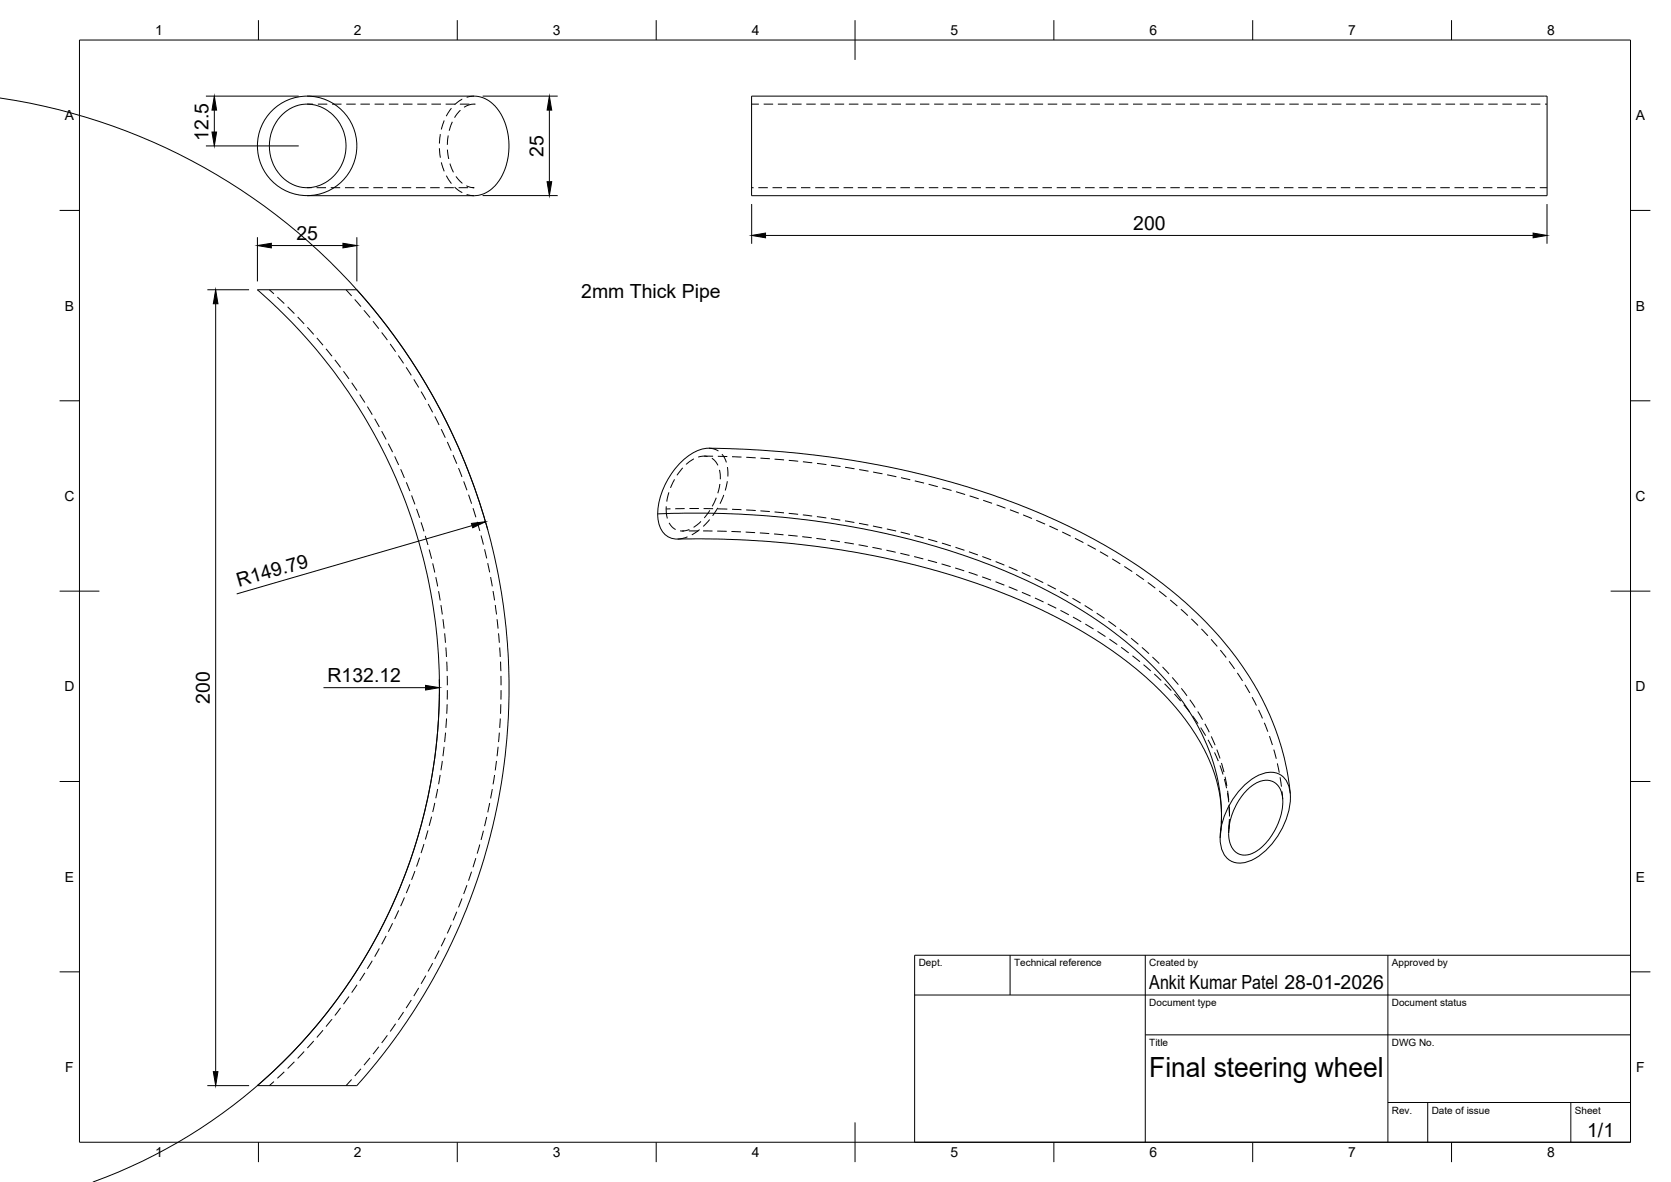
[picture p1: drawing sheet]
<svg xmlns="http://www.w3.org/2000/svg" width="420mm" height="297mm" viewBox="0 0 420 297" stroke-linecap="round" stroke-linejoin="round" font-family="sans-serif">
<!-- layer: Visible -->
<g fill="none" stroke="#000" stroke-width=".25">
<path d="M70.9 28.9a9.2 9.2 0 0 1 15 3l.9 2.8a10.3 10.3 0 0 1-10.5 12.4 10.5 10.5 0 0 1-8.1-13.6l.1-.5a10.9 10.9 0 0 1 2.6-4.1zM77.2 24.2h42.3l2 .4 1.6 .9a14.5 14.5 0 0 1 4.7 13.3l-.5 2.8-.7 1.7a8.6 8.6 0 0 1-6.7 5.8l-42.7 .1M189 24.2h200v25h-200zM64.7 72.8h25l4.5 5.2 3.1 4 4.6 6.3 2.8 4.3 3.5 5.9 2.9 5.2 4.1 8.5 4.1 10.3 2.9 9 2.6 10.7 1.8 10.2 1 9.3 .4 9.4-.2 9.4-1.1 12-1.4 8.4-2.4 10.8-3.1 9.9-4 10.3-4.7 10.1-4.6 8.2-4.2 6.5-4.4 6.2-3.2 4.1-5 5.8h-25l4-3.5a132.1 132.1 0 0 0-4-196.5zM170.4 135.5h11.5l11.5 .6 12.3 1.3 13.6 2.2 10.7 2.4 11.1 3.1 11.3 4 9.7 4.3 9 4.7 8.2 5.1 6.7 5.1 6.6 6.1 3 3.4 2.4 2.9 4 6.3 1.9 3.7 1.1 2.8 1 3.1 .7 3.3a31.6 31.6 0 0 1 .2 9.1M170.4 135.5a4.8 4.8 0 0 1-4.9-4.6 18.6 18.6 0 0 1 6.1-15.1 10.3 10.3 0 0 1 9.2-3.1l7.6 .3 8.6 .5 10.9 1.3 13.2 2.1 10.5 2.3 11.7 3.2 11.1 3.7 9.9 4.1 10.6 5.2 9.7 5.8 7.9 5.6 6.6 5.5 4.2 4.1 3 3.2 4.7 5.9 2.8 4 2.5 4.2 3.7 7.7 2.5 7.4a61.3 61.3 0 0 1 1.9 10.6M312.6 197.6a10.5 10.5 0 0 1 7.5-3.5 4.9 4.9 0 0 1 4.3 5 18.8 18.8 0 0 1-10 17.2 5 5 0 0 1-7.5-4.4 19 19 0 0 1 5.7-14.3zM313.5 198.6l1.7-1.4 1.9-.9a4.1 4.1 0 0 1 5.4 4v1.8l-.3 2.4-1.2 3.4-1.3 2.1-1.3 1.8-1.5 1.4-1.2 .8a4.1 4.1 0 0 1-4.3 .6 4.1 4.1 0 0 1-2.3-3.7l-.1-3 .7-2.9 1.3-3.1 1.1-1.7z"/>
<circle cx="77.2" cy="36.7" r="12.5"/>
</g>
<!-- layer: Hidden -->
<g fill="none" stroke="#000" stroke-width=".25">
<path d="M77.2 26.2h1.5M79.9 26.2h2.4M83.5 26.2h2.4M87.1 26.2h2.3M90.6 26.2h2.4M94.2 26.2h2.4M97.8 26.2h2.4M101.3 26.2h2.4M104.9 26.2h2.4M108.5 26.2h2.4M110.5 37.3l.2 2.3M110.7 33.7l-.2 2.4"/>
<path d="M111.7 30.3l-.7 2.2M112.1 26.2h2.3M112.5 37.6l.3 2.3M112.7 34l-.2 2.4M113.5 27.2l-1.3 2M113.7 30.6l-.8 2.3M115.6 26.2h2.4M115.8 27.7l-1.5 1.9M116.2 24.9l-1.9 1.4M119.2 26.2h.1M119.2 26.2l-1 .1-1.5 .7M119.2 24.2l-1.9 .3"/>
<path d="M189 26.2h1.8M192 26.2h2.4M195.6 26.2h2.4M199.2 26.2h2.3M202.7 26.2h2.4M206.3 26.2h2.4M209.9 26.2h2.4M213.4 26.2h2.4M217 26.2h2.4M220.6 26.2h2.4M224.2 26.2h2.3M227.7 26.2h2.4"/>
<path d="M231.3 26.2h2.4M234.9 26.2h2.4M238.5 26.2h2.3M242 26.2h2.4M245.6 26.2h2.4M249.2 26.2h2.3M252.8 26.2h2.3M256.3 26.2h2.4M259.9 26.2h2.4M263.5 26.2h2.3M267 26.2h2.4M270.6 26.2h2.4"/>
<path d="M274.2 26.2h2.4M277.7 26.2h2.4M281.3 26.2h2.4M284.9 26.2h2.4M288.5 26.2h2.4M292 26.2h2.4M295.6 26.2h2.4M299.2 26.2h2.4M302.7 26.2h2.4M306.3 26.2h2.4M309.9 26.2h2.4M313.5 26.2h2.3"/>
<path d="M317 26.2h2.4M320.6 26.2h2.4M324.2 26.2h2.4M327.8 26.2h2.3M331.3 26.2h2.4M334.9 26.2h2.4M338.5 26.2h2.4M342.1 26.2h2.3M345.6 26.2h2.4M349.2 26.2h2.4M352.8 26.2h2.4M356.3 26.2h2.4"/>
<path d="M359.9 26.2h2.4M363.5 26.2h2.4M367.1 26.2h2.3M370.6 26.2h2.4M374.2 26.2h2.4M377.8 26.2h2.4M381.3 26.2h2.4M384.9 26.2h2.4M388.5 26.2h.5M77.2 47.2h1.2M79.6 47.2h2.4M83.2 47.2h2.3"/>
<path d="M86.7 47.2h2.4M90.3 47.2h2.4M93.9 47.2h2.4M97.5 47.2h2.3M101 47.2h2.4M104.6 47.2h2.4M108.2 47.2h2.4M111 40.8l.7 2.3M111.7 47.2h2.4M112.2 44.1l1.3 2M113.1 41.1l.9 2.2M114.3 47l1.9 1.4"/>
<path d="M114.6 44.3l1.7 1.8M115.3 47.2h2.4M117.3 46.7l1 .4 .9 .1h-.3M117.3 48.9l1.9 .3M189 47.2h.5M190.7 47.2h2.4M194.2 47.2h2.4M197.8 47.2h2.4M201.4 47.2h2.4M205 47.2h2.3M208.5 47.2h2.4M212.1 47.2h2.4"/>
<path d="M215.7 47.2h2.4M219.3 47.2h2.3M222.8 47.2h2.4M226.4 47.2h2.4M230 47.2h2.3M233.6 47.2h2.3M237.1 47.2h2.4M240.7 47.2h2.4M244.3 47.2h2.4M247.8 47.2h2.4M251.4 47.2h2.4M255 47.2h2.4"/>
<path d="M258.6 47.2h2.3M262.1 47.2h2.4M265.7 47.2h2.4M269.3 47.2h2.4M272.8 47.2h2.4M276.4 47.2h2.4M280 47.2h2.4M283.5 47.2h2.4M287.1 47.2h2.4M290.7 47.2h2.4M294.3 47.2h2.4M297.9 47.2h2.3"/>
<path d="M301.4 47.2h2.4M305 47.2h2.4M308.6 47.2h2.3M312.1 47.2h2.4M315.7 47.2h2.4M319.3 47.2h2.4M322.9 47.2h2.3M326.4 47.2h2.4M330 47.2h2.4M333.6 47.2h2.4M337.1 47.2h2.4M340.7 47.2h2.4"/>
<path d="M344.3 47.2h2.4M347.9 47.2h2.3M351.4 47.2h2.4M355 47.2h2.4M358.6 47.2h2.4M362.1 47.2h2.4M365.7 47.2h2.4M369.3 47.2h2.4M372.9 47.2h2.3M376.4 47.2h2.4M380 47.2h2.4M383.6 47.2h2.4"/>
<path d="M387.2 47.2h1.8M67.7 72.8l1.2 1M69.7 74.7l1.8 1.6M72.3 77.1l1.7 1.7M74.8 79.7l1.7 1.7M87 72.8l1.4 1.6M89.2 75.3l1.6 1.8M91.5 78l1.5 1.8M77.3 82.3l1.6 1.7M79.7 84.9l1.5 1.8M82 87.7l1.5 1.8M84.2 90.5l1.4 1.8"/>
<path d="M86.4 93.3l1.4 1.9M88.4 96.2l1.4 2M90.4 99.2l1.3 2M93.8 80.7l1.4 1.9M96 83.6l1.4 1.9M98.1 86.4l1.4 2M100.2 89.4l1.3 1.9M102.1 92.3l1.3 2M104.1 95.3l1.2 2.1M105.9 98.4l1.2 2.1M92.4 102.2l1.2 2M94.2 105.2l1.2 2.1"/>
<path d="M96 108.3l1.1 2.1M97.6 111.5l1.1 2.1M99.2 114.7l1 2.1M100.7 117.9l1 2.2M107.7 101.5l1.1 2.1M109.3 104.7l1.1 2.1M110.9 107.9l1.1 2.1M112.5 111.1l1 2.1M113.9 114.3l1 2.2M115.3 117.6l.9 2.3M171.7 117.6l-1.5 1.9M174.5 115.3l-2 1.4"/>
<path d="M177.1 114.6h2.2M177.9 114.7l-1.1-.1-1.2 .3M178.2 112.6l1.2 .2 1.2 .6M179 115.2l.7 .5 .8 1.3M180.5 114.7h2.4M180.9 118.1l.2 2.3M181.5 114.1l.7 1 .4 1.1M182.9 117.4l.1 2.3M184.1 114.8l2.3 .1M187.6 114.9l2.4 .1M191.2 115.1l2.4 .2M194.8 115.4l2.3 .2"/>
<path d="M198.3 115.7l2.4 .2M201.9 116l2.3 .3M205.4 116.4l2.4 .4M209 116.9l2.3 .3M212.5 117.4l2.4 .4M216 118l2.4 .4M219.5 118.6l2.4 .5M223.1 119.3l2.3 .5M102.2 121.2l.9 2.2M103.5 124.5l.8 2.3M104.7 127.9l.8 2.2M105.9 131.3l.7 2.2"/>
<path d="M106.9 134.7l.7 2.3M107.9 138.1l.6 2.3M116.6 121l.8 2.2M117.8 124.3l.8 2.3M118.9 127.7l.8 2.3M120 131.1l.6 2.3M120.9 134.6l.7 2.3M121.8 138l.6 2.3M167.5 127.2v1.7l.3 1.4M168.2 123.7l-.6 2.4M168.3 131.4l.5 .9 1.1 .8M169.6 120.5l-1 2.1"/>
<path d="M171.6 133.4h.4M172.9 134.9l-2.5 .6M173.2 133.4h2.4M173.3 133.1l-.9 .3h-1.4M175.9 133.1l-2 1.3M176.3 131l-1.9 1.5M176.8 133.4h2.4M178.4 130.6l-1.6 1.7M178.5 128.3l-1.4 1.9M180.1 125.1l-1 2.1M180.3 133.5h2.4M180.5 127.6l-1.3 2"/>
<path d="M181 121.6l-.5 2.4M182 124.4l-1 2.2M182.9 120.9l-.5 2.4M183.9 133.6l2.4 .1M187.5 133.7l2.4 .1M191.1 133.9l2.3 .2M194.6 134.2l2.4 .2M198.2 134.5l2.4 .2M201.7 134.9l2.4 .3M205.3 135.3l2.3 .3M208.8 135.8l2.4 .3M212.3 136.3l2.4 .4"/>
<path d="M215.9 136.9l2.3 .4M219.4 137.6l2.3 .4M222.9 138.3l2.3 .5M226.4 139l2.3 .6M226.5 120l2.4 .6M229.8 139.9l2.4 .5M230 120.8l2.3 .6M233.5 121.7l2.3 .6M236.9 122.6l2.3 .7M240.4 123.6l2.3 .7M243.8 124.6l2.3 .8M247.2 125.7l2.2 .8"/>
<path d="M250.6 126.9l2.2 .8M253.9 128.1l2.3 .9M257.3 129.4l2.2 .9M260.6 130.8l2.2 .9M263.8 132.2l2.2 1M267.1 133.7l2.1 1M270.3 135.3l2.1 1.1M273.5 136.9l2 1.2M276.6 138.6l2 1.2M108.8 141.6l.5 2.3M109.6 145l.4 2.4M110.3 148.6l.4 2.3"/>
<path d="M110.9 152.1l.3 2.3M111.4 155.6l.3 2.4M111.8 159.2l.2 2.3M122.6 141.5l.5 2.3M123.4 145l.4 2.3M124 148.5l.4 2.4M124.5 152l.3 2.4M125 155.6l.2 2.4M125.3 159.2l.3 2.3M233.3 140.8l2.3 .6M236.7 141.7l2.3 .7M240.2 142.7l2.2 .8"/>
<path d="M243.6 143.8l2.2 .8M247 145l2.2 .8M250.3 146.2l2.2 .9M253.6 147.5l2.2 .9M256.9 148.9l2.2 .9M260.2 150.3l2.2 1M263.4 151.8l2.2 1.1M266.6 153.4l2.2 1.1M269.8 155.1l2.1 1.1M272.9 156.8l2.1 1.3M275.9 158.7l2.1 1.3M279.7 140.4l2 1.3"/>
<path d="M282.7 142.4l2 1.2M285.7 144.3l1.9 1.4M288.6 146.4l1.9 1.4M291.4 148.5l1.9 1.5M294.2 150.8l1.8 1.5M296.9 153.1l1.8 1.6M299.6 155.5l1.6 1.7M302.1 158l1.6 1.8M112.1 162.7l.2 2.4M112.3 166.3l.1 2.4M112.4 177l-.1 2.4M112.5 169.8v2.4"/>
<path d="M112.5 173.4v2.4M125.6 162.7l.2 2.4M125.9 166.3v2.4M125.9 177v2.4M126 169.8v2.4M126 173.4v2.4M279 160.6l1.9 1.4M281.9 162.7l1.9 1.4M284.8 164.8l1.8 1.5M287.5 167l1.8 1.6M290.2 169.4l1.8 1.6M292.8 171.8l1.7 1.8"/>
<path d="M295.3 174.4l1.6 1.8M297.6 177.1l1.5 1.9M299.9 179.9l1.3 1.9M304.5 160.7l1.6 1.8M306.8 163.4l1.5 1.8M309 166.2l1.4 1.9M311.1 169.1l1.3 2M313.1 172.1l1.2 2M314.8 175.2l1.1 2.1M316.5 178.4l.9 2.1M110 198.3l-.4 2.3M110.7 194.7l-.4 2.4"/>
<path d="M111.2 191.2l-.3 2.4M111.7 187.7l-.3 2.3M112 184.1l-.2 2.4M112.3 180.6l-.2 2.3M123.8 198.3l-.4 2.3M124.4 194.8l-.4 2.3M124.8 191.2l-.3 2.4M125.2 187.7l-.2 2.3M125.6 184.1l-.3 2.4M125.8 180.6l-.2 2.3M301.9 182.8l1.2 2.1M303.7 185.9l1.1 2.1"/>
<path d="M305.4 189.1l.9 2.2M306.7 192.4l.8 2.2M307.8 195.8l.6 2.3M308.6 199.2l.3 2.4M317.9 181.6l.9 2.3M319.2 185l.7 2.2M320.3 188.4l.6 2.3M321.2 191.8l.5 2.4M321.9 195.3l.3 2.4M322.3 198.9l.2 1.9M104.3 218.9l-.8 2.2M105.5 215.5l-.8 2.3"/>
<path d="M106.6 212.1l-.7 2.3M107.6 208.7l-.6 2.3M108.5 205.2l-.6 2.3M109.3 201.8l-.5 2.3M118.6 219.1l-.8 2.2M119.6 215.7l-.7 2.2M120.6 212.2l-.6 2.3M121.6 208.8l-.7 2.3M122.4 205.3l-.6 2.3M123.1 201.8l-.5 2.3M309.1 202.8v2.4M309.1 206.4l-.1 1.8"/>
<path d="M95.4 238.3l-1.2 2.1M97.1 235.2l-1.1 2.1M98.7 232l-1.1 2.2M100.2 228.8l-1 2.2M101.7 225.5l-1 2.2M103.1 222.2l-.9 2.2M110.4 238.9l-1.1 2.1M112 235.7l-1.1 2.1M113.5 232.4l-1 2.2M114.9 229.1l-1 2.2M116.2 225.8l-.9 2.2M117.4 222.4l-.8 2.3"/>
<path d="M81.2 258.9l-1.5 1.8M83.5 256.1l-1.5 1.9M85.6 253.3l-1.4 1.9M87.8 250.4l-1.4 2M89.8 247.5l-1.4 2M91.7 244.5l-1.3 2M93.6 241.4l-1.2 2.1M99.5 257.3l-1.4 1.9M101.5 254.3l-1.3 2M103.4 251.3l-1.3 2M105.3 248.3l-1.3 2M107.1 245.2l-1.2 2"/>
<path d="M108.8 242l-1.2 2.1M68.9 271.8l-1.2 1M71.5 269.4l-1.8 1.6M74 266.8l-1.7 1.7M76.5 264.3l-1.7 1.7M78.9 261.6l-1.6 1.8M88.4 271.3l-1.4 1.5M90.8 268.6l-1.6 1.8M93 265.8l-1.5 1.9M95.2 263l-1.4 1.9M97.4 260.2l-1.4 1.9"/>
</g>
<!-- layer: Visible Narrow -->
<path d="M165.4 129.1l11.8-.1 11.9 .4 11.8 1 11.5 1.6 12 2.5 10.8 2.8 11 3.6 9 3.7 10.4 5 8.8 5.3 4.4 3 4 3.1 5.6 5 5.6 6 4.7 6.3 3.7 6.5 1.8 4.2 1.1 3.4a43.3 43.3 0 0 1 1.8 12.6M309.1 207.6l-.2 1.8" fill="none" stroke="#000" stroke-width=".25"/>
<!-- layer: Hidden Narrow -->
<g fill="none" stroke="#000" stroke-width=".25">
<path d="M168.6 127.9h-1.1M172.1 127.8l-2.3 .1M173.4 127.8h2.3M176.9 127.8h2.4M180.5 127.9h2.4M184.1 128l2.3 .1M187.6 128.2l2.4 .1M191.2 128.4l2.4 .2M194.8 128.7l2.3 .2M198.3 129l2.4 .3M201.9 129.4l2.3 .3M205.4 129.8l2.4 .4"/>
<path d="M208.9 130.3l2.4 .4M212.5 130.9l2.3 .4M216 131.5l2.3 .5M219.5 132.2l2.3 .5M223 132.9l2.3 .5M226.5 133.7l2.3 .6M229.9 134.6l2.3 .6M233.4 135.5l2.3 .7M236.8 136.5l2.3 .7M240.2 137.5l2.3 .8M243.6 138.7l2.3 .8M247 139.9l2.2 .8"/>
<path d="M250.3 141.1l2.2 .9M253.6 142.5l2.2 .9M256.9 143.9l2.2 1M260.2 145.4l2.1 1M263.4 146.9l2.1 1.1M266.6 148.6l2 1.2M269.7 150.4l2 1.2M272.7 152.2l2 1.2M275.7 154.1l2 1.3M278.7 156.1l1.9 1.4M281.6 158.2l1.9 1.4M284.4 160.4l1.8 1.5"/>
<path d="M287.1 162.7l1.8 1.6M289.8 165.1l1.7 1.7M292.3 167.6l1.6 1.8M294.7 170.2l1.6 1.8M297 173l1.5 1.9M299.2 175.8l1.3 2M301.2 178.8l1.2 2.1M303 181.9l1.1 2.1M304.6 185.1l.9 2.2M306 188.4l.8 2.2M307.1 191.7l.7 2.3M308 195.2l.5 2.3"/>
<path d="M308.7 198.7l.2 2.4M307 208.2l-.2 2.4M307.1 205v2M309 202.3l.1 2.3M309.1 205.8v1.8"/>
</g>
<!-- layer: BORDER -->
<g fill="none" stroke="#000" stroke-width=".25">
<path d="M20 10.1h390v276.9h-390zM65 5.1v5M115 5.1v5M165 5.1v5M215 5.1v10M265 5.1v5M315 5.1v5M365 5.1v5M15 52.9h5M410 52.9h5M15 100.7h5M410 100.7h5"/>
<path d="M15 148.6h10M405 148.6h10M15 196.4h5M410 196.4h5M15 244.2h5M410 244.2h5M65 287v5M115 287v5M165 287v5M215 282.1v9.9M265 287v5M315 287v5"/>
<path d="M365 287v5"/>
</g>
<!-- layer: TITLEBLOCK -->
<path d="M230 240.1h180v46.9h-180zM230 250h180M254 240.1v9.9M288 240.1v46.9M349 240.1v46.9M288 260.1h122M349 277.1h61M359 277.1v9.9M395 277.1v9.9" fill="none" stroke="#000" stroke-width=".25"/>
<!-- layer: FD_Dimensions -->
<g fill="none" stroke="#000" stroke-width=".25">
<path d="M0 24.6a149.8 149.8 0 0 1 122.6 108.5M51.8 24.2h23.3M51.8 36.7h23.3M53.9 27.7v5.5M121.3 24.2h18.9M138.1 27.7v18M64.7 59.6v11.1M89.7 59.6v11.1M121.3 49.2h18.9M189 51.3v10M192.5 59.2h193M389 51.3v10"/>
<path d="M52.1 72.8h10.5M54.2 76.3v193M68.2 61.7h18M118.7 132.1l-59.2 17.2M81.3 172.8h25.7M110.5 170.7a132.1 132.1 0 0 1-87.2 126.3M52.1 272.8h10.5"/>
</g>
<path d="M53.3 33.2h1.2l-.6 3.5zM53.9 24.2l.6 3.5h-1.2zM138.1 24.2l.6 3.5h-1.1zM137.6 45.7h1.1l-.6 3.5zM189 59.2l3.5-.6v1.2zM385.5 58.6l3.5 .6-3.5 .6zM54.2 72.8l.6 3.5h-1.2zM64.7 61.7l3.5-.6v1.2zM86.2 61.1l3.5 .6-3.5 .6zM118.5 131.5l3.6-.4-3.2 1.5zM107 172.2l3.5 .6-3.5 .6zM53.6 269.3h1.2l-.6 3.5z" fill="#000" stroke="#000" stroke-width=".25"/>
<text font-size="7" x="289" y="270.6">Final steering wheel</text>
<g font-size="4.9">
<text x="52.4" y="35.3" transform="rotate(-90 52.4 35.3)">12.5</text>
<text x="136.7" y="39.4" transform="rotate(-90 136.7 39.4)">25</text>
<text x="284.9" y="57.7">200</text>
<text x="74.5" y="60.2">25</text>
<text x="146.2" y="74.8">2mm Thick Pipe</text>
<text x="60.1" y="147.6" transform="rotate(-16 60.1 147.6)">R149.79</text>
<text x="82.4" y="171.4">R132.12</text>
<text x="52.8" y="176.9" transform="rotate(-90 52.8 176.9)">200</text>
<text x="289" y="248.5">Ankit Kumar Patel 28-01-2026</text>
<text x="399.1" y="285.7">1/1</text>
</g>
<g font-size="3.5">
<text x="39" y="8.8">1</text>
<text x="89" y="8.8">2</text>
<text x="139" y="8.8">3</text>
<text x="189" y="8.8">4</text>
<text x="239" y="8.8">5</text>
<text x="289" y="8.8">6</text>
<text x="339" y="8.8">7</text>
<text x="389" y="8.8">8</text>
<text x="16.3" y="30.2">A</text>
<text x="411.3" y="30.2">A</text>
<text x="16.3" y="78">B</text>
<text x="411.3" y="78">B</text>
<text x="16.2" y="125.9">C</text>
<text x="411.2" y="125.9">C</text>
<text x="16.2" y="173.7">D</text>
<text x="411.2" y="173.7">D</text>
<text x="16.3" y="221.6">E</text>
<text x="411.3" y="221.6">E</text>
<text x="16.4" y="269.4">F</text>
<text x="411.4" y="269.4">F</text>
<text x="39" y="290.8">1</text>
<text x="89" y="290.8">2</text>
<text x="139" y="290.8">3</text>
<text x="189" y="290.8">4</text>
<text x="239" y="290.8">5</text>
<text x="289" y="290.8">6</text>
<text x="339" y="290.8">7</text>
<text x="389" y="290.8">8</text>
</g>
<g font-size="2.5">
<text x="231" y="242.9">Dept.</text>
<text x="255" y="242.9">Technical reference</text>
<text x="289" y="242.9">Created by</text>
<text x="350" y="242.9">Approved by</text>
<text x="289" y="252.8">Document type</text>
<text x="350" y="252.8">Document status</text>
<text x="289" y="262.9">Title</text>
<text x="350" y="262.9">DWG No.</text>
<text x="350" y="279.9">Rev.</text>
<text x="360" y="279.9">Date of issue</text>
<text x="396" y="279.9">Sheet</text>
</g>
</svg>
